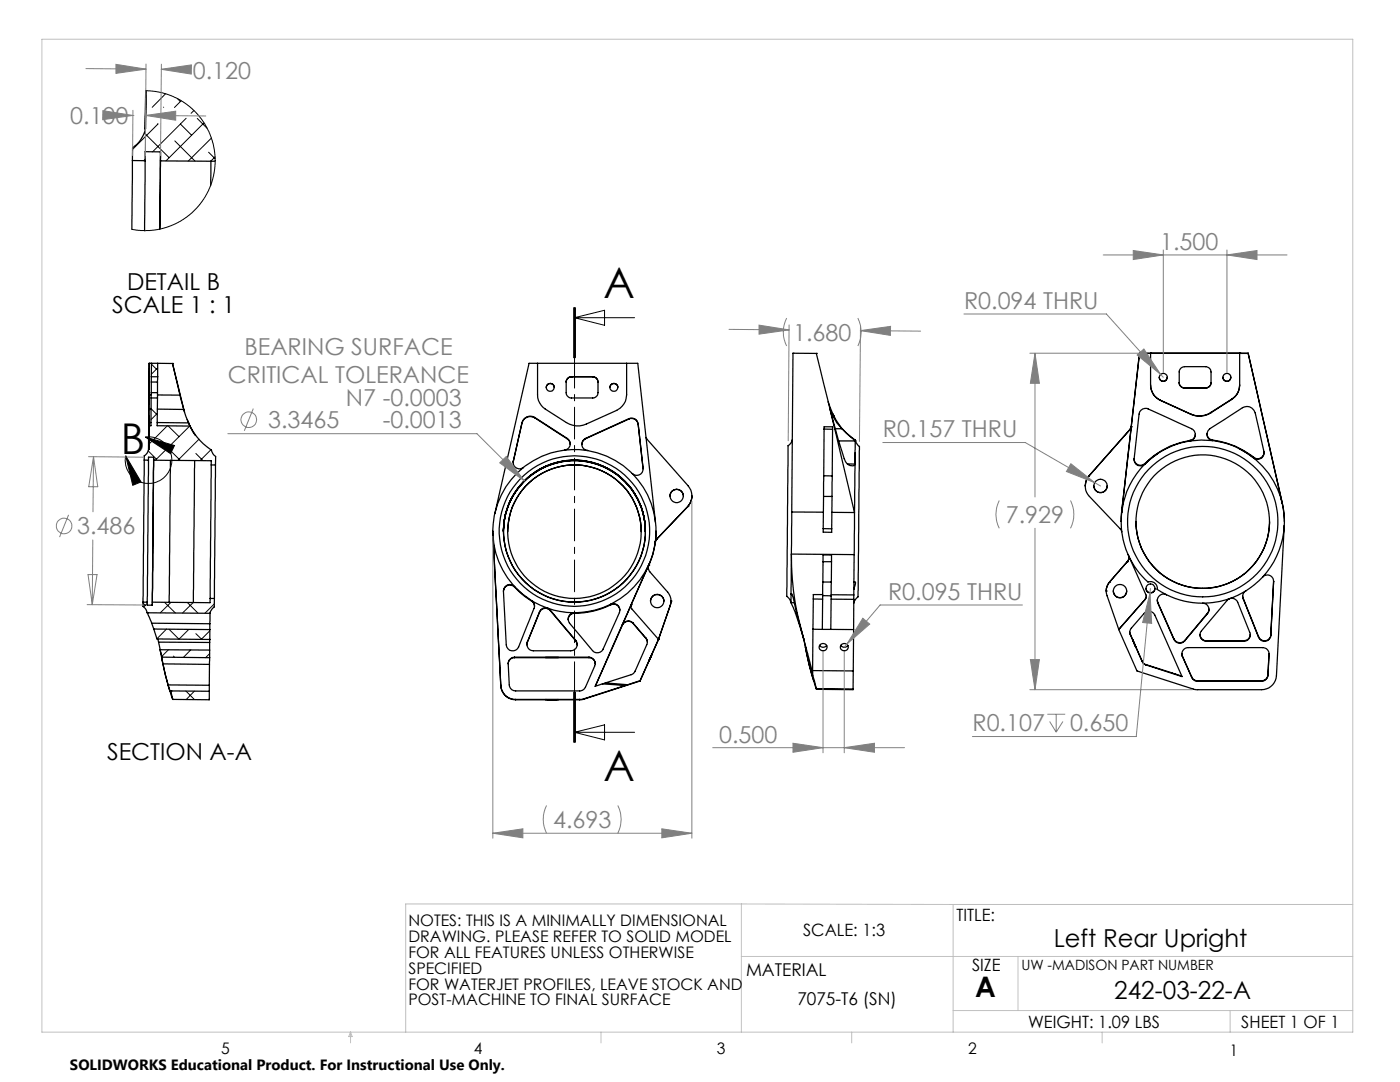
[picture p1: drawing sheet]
<svg xmlns="http://www.w3.org/2000/svg" width="279mm" height="216mm" viewBox="0 0 279 216" stroke-linecap="round" stroke-linejoin="round" font-family="sans-serif">
<g fill="none" stroke="#c0c0c0" stroke-width=".2">
<path d="M8.4 7.8h261.6v198.2h-261.6zM148 180.4v25.6M148 180.4h-67v25.6M148 190.9h122M148 180.4l42.2 .1M190.2 180.5v25.5M190.2 180.5h79.8M203.2 190.9v10.7M70 206v2.1M70 206l.3 .8h-.7zM119.9 206v2.1M170 206v2.1"/>
<path d="M190.2 201.6h79.8M220 206v2.1M245.5 201.6v4.4"/>
</g>
<g fill="none" stroke="#000" stroke-width=".25">
<path d="M29.1 19.1l-.1 6.6M29.1 18.1l-.1 7.8M29.1 18.1l-.1 7.6M29.1 18.1v.2M26.4 32l-.1 13.8M26.4 32l2.6 .1M29 32.1l-.1 13.9M29 25.7a6.2 6.2 0 0 1-2.5 3.8l-.1 2.5M32 30.3l-.1 15.4 .1-13.6M32 32.1l10.1 .1M32 30.3v1.8M32 30.3h-3v1.8"/>
<path d="M42.1 32.2v4.8M42.1 32.2h.8M29.7 78.8v2.8M29.7 78.8h.5M29.8 72.5h.1M29.8 72.5h1.7M29.8 72.5l-.1 6.3M29.8 72.5l-.2 17.2M30.2 79.4h1.2M30.2 79.4l-.1 5.5h-.4M30.2 78.4v1M30.2 75.2v1"/>
<path d="M30.2 75.2h1.3M30.2 78.4h1.2M30.2 76.2h1.2M30.2 76.2v2.2M30.2 72.5v2.7M31.4 78.4v1M31.4 79.4v5.5l6.5 .1M31.4 76.2v2.2M31.4 78.8h4.5M31.5 75.2l-.1 1M31.5 72.5v2.7M31.5 72.5h2.9"/>
<path d="M34.4 72.5h.1M34.4 72.5l2.4 9.7M34.4 72.5l1.5 6.3M35.9 78.8l.8 2.9M107.3 72.5v6.3a3.5 3.5 0 0 0 1.5 2.8l4.2 2.7a4.1 4.1 0 0 0 4.1 .3l6-2.7a3.5 3.5 0 0 0 2-3.1v-6.3M109.8 76.5a.77 .77 0 0 1 .8 .8M109.8 76.5a.83 .83 0 0 0-.8 .8M114.1 75.2a1.09 1.09 0 0 0-1.1 1v2.2a1.09 1.09 0 0 0 1.1 1h4.2a1.09 1.09 0 0 0 1-1v-2.2a1.09 1.09 0 0 0-1-1M114.1 75.2h.1M114.1 75.2h4.2M118.3 75.2h.1M122.5 76.5a.77 .77 0 0 1 .8 .8"/>
<path d="M122.5 76.5a.83 .83 0 0 0-.8 .8M158.3 70.5h.1M158.3 70.5l-.3 31.7M158.3 70.5h4.6M162.9 70.5h.1M162.9 70.5l7.6 31.8M227.4 70.5l-3.6 31.8M227.4 70.5h21.7M227.4 70.5l-1.7 14.8M227.4 70.5h.1M229.6 70.5v6.3a3.4 3.4 0 0 0 2 3.1M229.6 76.8a3.3 3.3 0 0 0 2 3.1"/>
<path d="M229.6 70.5h.1M231.4 75.3a.79 .79 0 0 0 .7 .8 .79 .79 0 0 0 .8-.8M231.6 79.9l6 2.8M231.6 79.9h.1M231.6 79.9l6 2.7M235.3 76.3a1.02 1.02 0 0 0 1.1 1.1M235.3 76.3v-2.1a1.09 1.09 0 0 1 1.1-1h4.2a1.09 1.09 0 0 1 1.1 1v2.1M235.3 76.3a1.09 1.09 0 0 0 1.1 1.1M236.4 77.4h.1M236.4 77.4h4.2M240.6 77.4h.1M241.7 76.3a1.02 1.02 0 0 1-1.1 1.1"/>
<path d="M241.7 76.3a1.09 1.09 0 0 1-1.1 1.1M244.1 75.3a.79 .79 0 0 0 .7 .8 .79 .79 0 0 0 .8-.8M245.9 79.7l-4.2 2.7M245.9 79.6l-4.2 2.7M245.9 79.6v.1M247.4 70.5v6.3a3.4 3.4 0 0 1-1.5 2.9M247.4 76.8a3.4 3.4 0 0 1-1.5 2.8M247.4 70.5h.1M249.1 70.5l6.8 30M249.1 70.5l6.8 29.9 .4 3.7M249.1 70.5h.1M28.8 91.8l-.3 28.4"/>
<path d="M28.8 91.8h.8M29.6 91.8l-.2 28.4M29.7 89.7a1.97 1.97 0 0 1-.9 1.2v.9M29.7 87.5v2.2M29.7 84.9v4.8M29.7 83v6.7M29.7 84.3v.6M29.7 83.3v3.9M29.7 81.6v2.7M29.7 84.3h.4M29.7 81.6h.5M30.7 91.2l-.3 29.6"/>
<path d="M30.7 91.8l-.3 28.4M30.7 91.8l3.3 .1M30.7 91.2v.6M30.7 91.2h-1.1v.6M31.4 84.3l6.2 .1M31.4 81.6l5.3 .1M34 91.9l-.2 28.3M34 91.9h4.8M36.7 81.7l.9 2.7M37.4 83.7l.5 1.3 1.1 1.9M37.6 84.4l.3 .6M37.9 85a12.3 12.3 0 0 0 4.3 4.8 1.94 1.94 0 0 0 .8 1.3v1.7"/>
<path d="M38.8 91.9l-.2 28.3M38.8 91.9h3.4v.9M42.2 92.8l-.3 26.6M42.2 92.8h.8M42.2 89.9h.1M43 92.8l-.2 26.6M102.4 92a1.27 1.27 0 0 0 .6 1.3 1.27 1.27 0 0 0 1.4 0M102.4 92.1v.3M102.4 92v.1M104.2 84.4l-1.8 7.7M104.2 84.3l-1.8 7.7M104.2 84.3v.1"/>
<path d="M104.4 93.3a15.9 15.9 0 0 0-5.6 9.1M106.7 83.3a1.71 1.71 0 0 0-2.5 1M106.7 83.4a1.69 1.69 0 0 0-2.5 1M106.7 83.4l6.5 4.2M106.7 83.3l6.5 4.2M106.7 83.3v.1M112.7 89.8a16 16 0 0 0-8.3 3.5M112.7 89.8l2.9-.1 1.6 .2M113.2 87.5a1.26 1.26 0 0 1 .6 1.3 1.26 1.26 0 0 1-1.1 1M113.2 87.6a1.22 1.22 0 0 1 .6 1.1M113.2 87.5v.1M116.8 87.5a1.27 1.27 0 0 0-.7 1.3 1.27 1.27 0 0 0 1.1 1.1"/>
<path d="M116.8 87.6a1.28 1.28 0 0 0-.7 1.1M116.8 87.5v.1M117.2 89.9h.1M117.2 89.9a16.7 16.7 0 0 1 9 4.6M125.5 83.5a1.3 1.3 0 0 1 1.9 1.1M125.5 83.6a1.3 1.3 0 0 1 1.9 1M125.5 83.6l-8.7 4M125.5 83.5l-8.7 4M125.5 83.5v.1M126.2 94.5a16.1 16.1 0 0 1 4.6 9.7M127.4 84.6l.9 8.9a1.26 1.26 0 0 1-.6 1.2 1.26 1.26 0 0 1-1.5-.2M127.4 84.6l.9 9"/>
<path d="M127.4 84.6h.1M128.9 87.3l.2 .3 8.2 9.3a3.1 3.1 0 0 1 0 4.2M135 97.6a1.32 1.32 0 0 1 1.4 1.4M135 97.6a1.32 1.32 0 0 0-1.3 1.4M138.1 99l-.1 .8-.7 1.3M158.1 87.7a1.8 1.8 0 0 1-.8 1.2l-.2 28.2a3.5 3.5 0 0 0 .1 2l.4 .4 .3 .8M164.4 99.1h1.7M164.4 99.1l-.1 6.4M164.4 94.9v4.2M164.4 94.9l1.7 .1M164.5 85.6v-.4h1.7v.5M164.5 85.6l1.7 .1"/>
<path d="M164.5 85.6l-.1 9.3M165.3 80.2l1.1 2.8M166.1 99.1l-.1 6.4M166.1 95v4.1M166.2 85.7l-.1 9.3M166.2 82.6l.2 .4M166.4 83a11.7 11.7 0 0 0 4.3 4.8M166.7 85.5h1.3M167.4 88h3.3M168 85.5l2.7 2.5M168 85.5a9.9 9.9 0 0 1-2.4-4l1.7 6.2 1.2 3.8a1.49 1.49 0 0 0 2.1 1.2v-.1M169.2 92.6h1.4"/>
<path d="M170.6 90.4l-.1 11.9M170.6 90.4v2.2M170.7 88v-.2l.4 .9a.98 .98 0 0 1 .4 1.4l-.3 29-.4 .4-.4 .9M170.7 88l-.1 2.4M170.7 88h.1M217.3 95a3.1 3.1 0 0 0 .1 4.1l6.3 6.6 .2 .4M217.3 94.9a3.5 3.5 0 0 0-.7 2.1M217.3 94.9v.1M218.3 96.9a1.34 1.34 0 0 0 1.3 1.4 1.34 1.34 0 0 0 1.4-1.4M225.6 85.7l-8.3 9.3M225.6 85.6v.1M225.6 85.6l-8.3 9.3"/>
<path d="M225.8 85.2h.1M225.8 85.2l-.2 .5M225.8 85.2l-.2 .4M225.8 85.2l-2 17M226.3 91.6a1.27 1.27 0 0 0 .8 1.2 1.27 1.27 0 0 0 1.4-.3M228.5 92.5v.1M231.2 90.4a16.4 16.4 0 0 0-7.4 11.9M231.2 90.4l-2.7 2.2M237.5 88a16.2 16.2 0 0 0-6.3 2.4M237.5 87.9a16.4 16.4 0 0 0-9 4.6M237.5 88h.1M237.5 87.9v.1"/>
<path d="M237.5 87.9h.1M237.6 88a1.29 1.29 0 0 0 1-1.1 1.29 1.29 0 0 0-.8-1.4l-8.7-3.9a1.28 1.28 0 0 0-1.8 1l-1 8.9a1.27 1.27 0 0 0 .7 1.3 1.27 1.27 0 0 0 1.5-.2M237.6 82.6v.1M238.5 86.6a1.27 1.27 0 0 1-1 1.3M240.9 86.5a1.26 1.26 0 0 0 1.1 1.3M241.7 82.4a4.3 4.3 0 0 1-4.1 .3M241.7 82.3a4.2 4.2 0 0 1-4.1 .3M241.7 82.3v.1M241.9 87.9l-2.2-.1-2.1 .2M241.9 87.9a1.31 1.31 0 0 1-1-1 1.31 1.31 0 0 1 .5-1.4l5.7-3.6a1.94 1.94 0 0 1 3.2 0l.2 .5 1.7 7.7a1.27 1.27 0 0 1-.5 1.3 1.27 1.27 0 0 1-1.5 0M241.9 87.9h.1M242 87.9a15.5 15.5 0 0 1 5.3 1.6"/>
<path d="M242 87.8a15.1 15.1 0 0 1 8.2 3.6M242 87.8v.1M247.3 89.5a16.4 16.4 0 0 1 8.6 11M247.3 89.5l2.9 1.9M252.3 90.3a1.29 1.29 0 0 1-2.1 1M41.9 119.4v.9l-3.3-.1M41.9 119.4h.9M42.8 119.4v1.7l-.5 .4-.4 .9M98.4 106v.9M98.4 106.8a16.2 16.2 0 0 0 4.3 10.3M98.4 106.8l1.5 29.9M98.4 106.9l1.5 29.9"/>
<path d="M98.4 106.8v.1M98.8 102.4a15.5 15.5 0 0 0-.4 4.4M98.8 102.4l6.8-29.9h21.7l3.5 31.7M100.5 118l.5 10.7a1.29 1.29 0 0 0 1.1 1.2 1.29 1.29 0 0 0 1.4-.8l2.6-6.5a2.45 2.45 0 0 0 .5-2.2l-.5-.6M100.5 106a14.2 14.2 0 0 1 14.1-14.1 14.2 14.2 0 0 1 14.2 14.1M101.3 106.1a13.3 13.3 0 0 1 13.3-13.3 13.3 13.3 0 0 1 13.4 13.3M102.7 117.1l1.6 1.4 1.8 1.3M102.7 117.1a1.28 1.28 0 0 0-1.4-.4 1.28 1.28 0 0 0-.8 1.3M102.7 117.2a1.27 1.27 0 0 0-1.4-.4 1.27 1.27 0 0 0-.8 1.1M102.7 117.2l2 1.8 1.4 .9M102.7 117.1v.1M106.1 119.9l.4 .5 .2 .6"/>
<path d="M106.1 119.8h.1M106.1 119.8v.1M106.1 119.8l1.8 1 1.3 .5M129.5 112.7h.1M129.5 112.7a1.37 1.37 0 0 0 .2 1.4l3.5 4a2.63 2.63 0 0 1 .5 2.8M129.5 112.7l-.1 .6M129.5 112.7l-3.5 8M129.5 112.6l-10.7 24.3 1.4-.4M129.5 112.6a16.6 16.6 0 0 1-7.6 8M129.5 112.6v.1M129.5 112.7l-.1 .2M129.8 119.9a1.34 1.34 0 0 1 1.4-1.3 1.34 1.34 0 0 1 1.3 1.3"/>
<path d="M130.8 108.2h.1M130.8 104.2a16.1 16.1 0 0 1-1.3 8.4M130.8 108.1l-.1 .4a15.4 15.4 0 0 1-1.2 4.2M130.9 106l-.1 2.2M131.1 107.5l-.3 .7M133.9 119.9h.1M133.9 119.9l-.2 1M137.3 101.1h.1M137.3 101.1l-6.2 6.4M157.9 118.6l.1-.1 .3 .7 2.1 8.3M157.9 118.6v1.7M157.9 118.6h.1"/>
<path d="M157.9 110.6v8M157.9 110.6a57.5 57.5 0 0 0 2.6 17.5l1.7 6.2M157.9 110.6l12.6 .1M158 102.2l-.1 8.4M158 102.2h6.3M162.3 119.5l1.9 .1M162.3 119.5l-.1 6.1M164.2 118.6h-1.9v.9M164.2 118.9l-.1 6.7M164.2 118.9h1.7M164.2 116.1v2.8M164.2 116.1h1.7"/>
<path d="M164.3 112.1v-1.4h1.6v1.4M164.3 112.1h1.6M164.3 112.1l-.1 4M164.3 105.5v.7h1.7v-.7M164.3 105.5h1.7M165.9 118.9l-.1 6.7M165.9 119.6h4.5M165.9 118.7h4.5M165.9 116.1v2.8M165.9 112.1v4M166 102.2l4.5 .1M170.4 118.7v.9"/>
<path d="M170.4 119.6v6M170.4 116.1h.2l.1 .1-.3 1.4M170.5 110.7l-.1 8M170.5 102.3v8.4M220.8 117.9h.1M221.4 116.1a2.67 2.67 0 0 0-.5 2.8l2.4 6.7M221.4 116.1h.1M221.4 116.1l-.5 1-.1 .8M222.2 117.9a1.34 1.34 0 0 0 1.3 1.4 1.34 1.34 0 0 0 1.4-1.4M223.8 102.3a16.6 16.6 0 0 0 1.3 8.4M223.8 102.2l-.1 1.9M223.8 102.2v.1"/>
<path d="M225 112.1h.1M225 112.1l-3.6 4M225.1 110.7a15.9 15.9 0 0 0 4 5.4 1.37 1.37 0 0 1 1.9 1.5M225.1 110.7l3.6 8 .1 .4-.2 .5M225.2 110.9v.7l-.2 .5M225.3 111.2l-.1 .4-.2 .5M226.7 104.1a13.4 13.4 0 0 0 13.3 13.3M228.6 119.6l-5.3 6M228.7 117.4a.9 .9 0 0 0 .9 .9 .9 .9 0 0 0 .9-.9M228.8 119l-.2 .6M231 117.6l1.8 1.1M231 119.7l.1 .5"/>
<path d="M231 117.4v.2M232.8 118.7a16.2 16.2 0 0 0 7.2 1.7M232.8 118.7a1.27 1.27 0 0 0-1.4 .2 1.27 1.27 0 0 0-.3 1.4M245.4 119.5a17.3 17.3 0 0 1-5.4 .9M245.4 119.5l-.5 .3-5.1 6.1a1.26 1.26 0 0 0-.2 1.3 1.26 1.26 0 0 0 1.2 .8M245.4 119.5a1.28 1.28 0 0 1 1.6 .7l2.4 6a1.26 1.26 0 0 1-1.2 1.8M248 118.9l.1 .5M248.1 119.4l3.1 7.7M248.1 119.5l3.1 7.7M248.1 119.4v.1M248.6 117.9l-1.5 .9-1.7 .7M248.6 117.9a1.25 1.25 0 0 0-.5 1.6"/>
<path d="M252 115.1l-1.6 1.5-1.8 1.3M252 115.1a1.25 1.25 0 0 1 1.4-.3 1.25 1.25 0 0 1 .8 1.3M253.4 104.1a13.4 13.4 0 0 1-13.4 13.3M254.2 116.1v-.1l-.6 10.7M254.2 116.1l-.6 10.7M255.9 100.5a15.8 15.8 0 0 1 .4 4.4M256.3 104.9a16.3 16.3 0 0 1-4.3 10.2M256.3 104.9l-1.6 29.9a2.95 2.95 0 0 1-2.9 2.8h-13.4l-11.5-3.7-3.6-8.3M28.5 120.2v.8l.6 .5 .3 .8M28.5 120.2h.9M29.4 122.3h.1M29.4 122.3l.9 2.1"/>
<path d="M29.4 122.3l12.5 .1M29.4 120.2v.6h1M30.3 124.4l11.6 .1M30.3 124.4l.4 1.1M30.4 120.2v.6M30.4 120.2h3.4M30.7 125.5l.6 2 10.6 .1M30.7 125.5l11.2 .1M31.5 127.5l.1 .6M31.6 128.1l.4 1.5M31.6 128.1l10.2 .1M32 129.9a58.2 58.2 0 0 0 2.3 9.1l.2 .6"/>
<path d="M32.3 131.1h-.1l.3 1.4M32.3 131.1l9.5 .1M32.5 132.5l1 4.2M32.5 132.5l9.3 .1M33.5 136.7l.4 1.1 .2 .1M33.5 136.7h8.3M33.8 120.2h4.8M34.1 137.9l.4 1.7M34.1 137.9h7.7M34.5 139.6h.1M41.8 136.7v1.2M41.8 137.9v1.7h-7.3"/>
<path d="M41.8 132.6v4.1M41.8 128.2v1.5M41.8 131.2v1.4M41.8 129.7l-9.9-.1 .4 1.5M41.8 129.7v1.5M41.9 124.5v3.1M41.9 127.6l-.1 .6M41.9 122.4v2.1M99.9 136.7a2.89 2.89 0 0 0 3 2.9M99.9 136.8a2.95 2.95 0 0 0 3 2.8M99.9 136.7v.1M102.7 131.1a1.31 1.31 0 0 0-1.3 1.4l.2 4.2a1.27 1.27 0 0 0 1.3 1.2h12.8a1.25 1.25 0 0 0 1.1-.8l1.9-4.2a1.28 1.28 0 0 0-1.2-1.8"/>
<path d="M102.7 131.1h14.8M102.7 131.2a1.27 1.27 0 0 0-1.3 1.2M102.7 131.1v.1M102.7 131.2h14.8M102.9 139.6h12.8M102.9 139.6h.1M105.2 128.2v.5M105.2 128.1v.1M107.7 122.1l-2.5 6M107.7 122.1v.1M107.7 122.2l-2.5 6M108.8 131.2h2.7z"/>
<path d="M108.8 139.6h2.7zM109.2 121.3a1.32 1.32 0 0 0-1.5 .8M109.2 121.3l.1 .1M109.3 121.4a16.2 16.2 0 0 0 5.3 .9M109.3 121.4l.5 .3M109.8 121.8a1.27 1.27 0 0 0-2.1 .4M109.8 121.7l5.1 6.1M109.8 121.7v.1M109.8 121.8l5.1 6.1M114.6 122.3h.1M114.7 122.4a1.26 1.26 0 0 0-1.3 1.2M114.7 122.3v.1"/>
<path d="M114.9 127.8a1.27 1.27 0 0 1 .2 1.3 1.27 1.27 0 0 1-1.2 .8h-7.5a1.28 1.28 0 0 1-1.2-1.8M114.9 127.9l.3 .8M114.9 127.8v.1M115.7 139.6h.1M116.6 139.4l-.9 .2M116.6 139.5l-.9 .1M116.6 139.4v.1M117.5 131.2a1.26 1.26 0 0 1 1.3 1.3M117.5 131.1v.1M120.2 136.5l4.5 .3M120.8 136.3l-.6 .2M120.8 136.3l4.5 .3"/>
<path d="M121.9 120.6a16.5 16.5 0 0 1-7.2 1.7M121.9 120.6a1.27 1.27 0 0 1 1.4 .2 1.27 1.27 0 0 1 .3 1.4l-3.2 7.3a1.26 1.26 0 0 1-2.1 .3l-4.6-5.4a1.27 1.27 0 0 1-.2-1.4 1.27 1.27 0 0 1 1.1-.7M121.9 120.7a1.27 1.27 0 0 1 1.8 1M121.9 120.7a16.2 16.2 0 0 1-7.2 1.7M121.9 120.6v.1M124.2 124.7h.1M124.2 124.7l-5.4 12.2M124.7 136.8l-8.1 2.6M125.3 136.6l-.6 .2M126 120.7h.1M126 120.7l-.1 .4 .2 .4 5.3 6.1M126 120.7l-.1 .3"/>
<path d="M126 120.7l-1.8 4M126.3 124.3a1.29 1.29 0 0 0-2.1 .4M126.3 124.4a1.29 1.29 0 0 0-2.1 .3M126.3 124.3l2.6 3M126.3 124.4l2.6 3M126.3 124.3v.1M127.7 135.9l-2.4 .7M127.7 135.9l-11.1 3.6M128.9 127.3a1.18 1.18 0 0 1 .2 1.3l-2.7 5.8-5.6 1.9M128.9 127.4l.3 .7M128.9 127.3v.1M130.1 130.4l-.6 1.5z"/>
<path d="M130.2 130.4l-.7 1.5zM131.4 127.6h.1M131.4 127.6l-3.7 8.3M133.7 120.9l-2.3 6.7M133.7 120.9h.1M157.9 120.3l.9 2M157.9 120.3h.6M158.8 122.3l1.7 5.5M158.8 122.3h.2M160.4 127.4v.1M160.5 127.9a58.8 58.8 0 0 0 2.2 9.1l.2 .5M160.8 129.2l.2 1.3"/>
<path d="M161 130.5l1 4.2M161 130.5h.2M162 134.7l.4 1.1 .2 .1M162 134.7h.2M162.2 133.8v1l.7 2.6M162.2 133.8l8.1 .1M162.2 125.6h1.9M162.2 125.6v8.2M162.9 137.4v.1M162.9 137.4l7.4 .1M162.9 137.5h.1M163.6 128.8a.84 .84 0 0 0 1.4 0"/>
<path d="M164.1 125.6h1.7M165.8 125.6h4.6M167.8 128.8l.6 .4 .5-.1 .3-.3M170.3 137.5v.1l-7.4-.1M170.4 125.6l-.1 11.9M225.5 126.1l.1 .5M225.6 126.7a1.26 1.26 0 0 1 .2-1.4l2.6-2.9a1.3 1.3 0 0 1 2.1 .3l5.4 12.3-7.2-2.3M225.6 126.7l2.3 5.3M225.6 126.6v.1M225.6 126.6l2.3 5.3M226.1 127.7l.6 1.5zM227.9 132l.3 .4 .5 .3"/>
<path d="M227.9 131.9l.3 .5 .5 .2M227.9 131.9v.1M228.7 132.6l7.2 2.3M228.7 132.6v.1M231.1 120.2l3.2 7.3M231.1 120.3l3.2 7.3M231.1 120.2v.1M234.3 127.6a1.27 1.27 0 0 0 2.1 .3M234.3 127.5a1.3 1.3 0 0 0 2.1 .3M234.3 127.5v.1M235.9 130.4l.1 .5M236 131l1.8 4.2"/>
<path d="M236 130.9v.1M236 130.9l1.8 4.2M236.4 127.8v.1M237.8 135.2a1.29 1.29 0 0 0 1.2 .7M237.8 135.1a1.25 1.25 0 0 0 1.2 .8M237.8 135.1v.1M239 135.9h12.8M239 135.9h.1M239.5 126.6a1.22 1.22 0 0 0 1.3 1.2M240 120.4a1.27 1.27 0 0 1 1.2 .7 1.27 1.27 0 0 1-.2 1.3M240.8 128h7.4M240.8 127.8v.2"/>
<path d="M240.8 127.8h7.4M241 122.3l-4.6 5.5M241 122.4l-4.6 5.5M241 122.3v.1M241.3 121.5l-.3 .8M243.2 127.9h2.7zM243.2 135.9h2.7zM248.2 127.8v.2M249.5 126.6a1.19 1.19 0 0 1-1.3 1.2M251.2 127.1v.1M251.8 135.9h.1M253 134.7a1.27 1.27 0 0 1-1.2 1.2"/>
<path d="M253 134.7h.1M253.3 130.6a1.27 1.27 0 0 0-1.3-1.4h-14.9a1.26 1.26 0 0 0-1.1 1.8M253.3 130.6v-.1l-.3 4.2M253.3 130.6l-.3 4.1M253.6 126.8a1.26 1.26 0 0 1-1 1.2 1.26 1.26 0 0 1-1.4-.8M253.6 126.7a1.26 1.26 0 0 1-1.1 1.1 1.26 1.26 0 0 1-1.3-.7M253.6 126.7v.1"/>
<circle cx="109.8" cy="77.3" r=".78"/>
<circle cx="122.5" cy="77.3" r=".78"/>
<circle cx="232.2" cy="75.3" r=".79"/>
<circle cx="244.9" cy="75.3" r=".79"/>
<circle cx="135" cy="99" r="1.32"/>
<circle cx="219.6" cy="97" r="1.33"/>
<circle cx="114.6" cy="106" r="15"/>
<circle cx="114.6" cy="106" r="14.2"/>
<circle cx="114.7" cy="106.1" r="13.3"/>
<circle cx="131.2" cy="119.9" r="1.33"/>
<circle cx="223.5" cy="117.9" r="1.32"/>
<circle cx="229.6" cy="117.4" r=".91"/>
<circle cx="240" cy="104.1" r="13.3"/>
<circle cx="240" cy="104.1" r="15"/>
<circle cx="164.3" cy="129.1" r=".76"/>
<circle cx="168.5" cy="129.1" r=".76"/>
</g>
<g fill="none" stroke="#000" stroke-width=".2">
<path d="M29.1 18.1l2.9 .3 2.5 .8 2.7 1.6 2.2 1.9 1.6 2.2 .7 1.5 .7 1.7 .5 2.8v2.7l-.7 3-1.2 2.6-1.7 2.3-2 1.8-2.3 1.4-2.9 1-3 .3-2.8-.2M29.2 18.1l-.1 .1M33.1 18.7l-2.7 2.7M35.4 19.7l.6 .5M26.9 29.1l.1 .1M28.8 26.5l5 5M29 31.7l-.3 .4M31.5 24.7h.1M31.5 24.7l-5 5.1M32.6 21.4h.1M34.9 28.1l4 4M36 24.8l-5.6 5.5"/>
<path d="M36 24.8l2.2 2.2M36.2 20.1l-1.4 1.3M37.1 23.6l-1 1.1M38.7 22l-.6 .6M39.4 23.6l1.9 2M40.7 24.5l-7.6 7.6M41.6 30.4l1.3 1.3M42.2 27.6l-4.6 4.5M42.9 31.3l-.8 .9M30.2 72.7l1 1M31.5 73.4l-1.3 1.3M114.5 61.4v10"/>
<path d="M114.7 63.4h11.9M114.7 63.4l5.9-1.5v3zM114.7 61.4v10M114.8 61.4v10M25.1 90.9l3.1 5.3-1.7 .6zM29 87.2a4.6 4.6 0 0 1 5.3 4.5 4.6 4.6 0 0 1-5 4.7 4.6 4.6 0 0 1-4.2-5.5M29 87.2l5.8 1.7-.8 1.6zM29.6 90l1.6 1.6M30.2 81.6l1.2 1.2M31.4 82.5l-1.3 1.2M32.3 88.3l3.7 3.6M33.4 84.9l-3.7 3.8"/>
<path d="M33.5 85l2.2 2.1M37.9 85l-6.9 6.8M39.1 90.5l1.4 1.4M39.7 87.6l-4.2 4.3M42.1 89.7l-2.2 2.2M28.5 120.4l.5 .4M29.4 120.4l-.7 .7M32.8 120.2l2.2 2.1M33.2 125.5l-1.9 2M33.6 129.6l-1.3 1.4M33.7 125.6l2 1.9 2-1.9M34.1 120.2l-2.1 2.1"/>
<path d="M34.4 137.9l-.3 .2M34.6 130.9l.3 .3M37.1 137.9l1.7 1.7M37.4 120.2l2.1 2.1M37.9 129.7l.1 .1M38.1 129.7l-1.5 1.5M38.6 120.2l-2.2 2.1M38.8 137.9l-1.7 1.7M39.1 126.4l1.2 1.2M41.8 139.5l-.2 .1M41.8 130.4l-.8 .8M41.9 125.9l-1.7 1.7"/>
<path d="M42.8 120.5l-1.9 1.9M114.5 138.1v10M114.7 138.1v10M114.8 138.1v10zM114.7 146.1l5.9-1.5v3zM114.7 146.1h11.9"/>
</g>
<g fill="none" stroke="#808080" stroke-width=".2">
<path d="M17.1 13.7l12 .1M23.1 12.8l6 1-6 .8zM29.1 12.8l-.1 18.3M32.2 13.8l6-.9v1.9zM32.2 13.8l5 .1M32.2 12.8l-.2 18.3M20.5 22.1l6 .9-6 .9zM26.5 23h.1M26.5 22v9M29.1 23l6-.8v1.8zM29.1 23l12 .1M220.2 50.9h36.7"/>
<path d="M226.2 50l6 .9-6 .9zM232.2 49.9v24.4M244.9 50.9l6-.9v1.8zM244.9 49.9v24.4M145.5 65.7l12 .1M151.5 64.9l6 .9-6 .9zM157 63.5a6.1 6.1 0 0 0 0 5.5M157.5 64.8l-.2 23.1M171.2 63.5a6.1 6.1 0 0 1 0 5.5M171.7 66l6-.9v1.8zM171.7 66l12 .1M171.7 65l-.2 23.1"/>
<path d="M192.4 62.7h28.4l10.8 12M205.5 70.5h23.1M206.6 70.5l.8 6h-1.8zM206.6 70.5v28.7M226.9 70.8l1.4-1.2 3.3 5.1zM231.6 74.7l.6 .6M17.7 91.1l10.9 .1M18.7 91.1l-.1 11M18.7 91.1l.8 6h-1.8zM45.5 86.5h49.7l9.4 9.5M50.6 81.5l-1.8 4.5M99.7 92.4l1.3-1.3 3.6 4.9z"/>
<path d="M138.1 100v67.3M176.2 88.3h28.4l15 8.7M199.4 99.9a6.1 6.1 0 0 0 0 5.5M213.6 99.9a6.1 6.1 0 0 1 0 5.5M213.7 92.5l4.8 3.8-5.7-2.2zM13.7 102.7l-1.8 4.5M17.6 114.7h1.8l-1 6zM18.5 107.7l-.1 13M98.4 107v60.3M206.6 105.4v32.2M229.5 118.3l.3 6.1-1.8-.2zM229.5 118.3l-2.7 28.7h-32.7"/>
<path d="M229.6 117.4l-.1 .9M17.4 120.7h11M164.3 130.1v20.1M168.5 130.1v20.1M169 128.5l-.5 .6M172.2 123.4l1.4 1.1-4.6 4zM204 120.7h-28.4l-6.6 7.8M205.5 137.6h32.5M205.6 131.6h1.8l-.8 6zM142.2 149.2h38.3M158.3 148.3l6 .9-6 .9zM168.5 149.2l6-.9v1.8z"/>
<path d="M209 142.5h3.6M209.5 144l1.3 2.1M210.8 142.5v3.6M212.1 144l-1.3 2.1M98.4 166.3l6-.9v1.8zM98.4 166.3h39.7M109.1 160.7a6.1 6.1 0 0 0 0 5.6M123.3 160.7a6.1 6.1 0 0 1 0 5.6M132.1 165.4l6 .9-6 .9z"/>
<circle cx="49.7" cy="83.7" r="1.55"/>
<circle cx="12.8" cy="104.9" r="1.55"/>
</g>
<path d="M114.7 61.4v86.7" fill="none" stroke="#000" stroke-width=".2" stroke-dasharray="6.3 1.3 1.3 1.3" stroke-dashoffset=".5"/>
<path d="M25.1 90.9l3.1 5.3-1.7 .6zM29 87.2l5.8 1.7-.8 1.6z" fill="#000"/>
<g fill="#808080">
<path d="M20.5 22.1l6 .9-6 .9zM29.1 23l6-.8v1.8zM23.1 12.8l6 1-6 .8zM32.2 13.8l6-.9v1.9z"/>
<path d="M99.7 92.4l4.9 3.6-3.6-4.9zM98.4 166.3l6-.9v1.8zM132.1 165.4l6 .9-6 .9zM206.6 70.5l.8 6h-1.8zM205.6 131.6h1.8l-.8 6zM229.5 118.3l-1.5 5.9 1.8 .2zM226.9 70.8l4.7 3.9-3.3-5.1zM213.7 92.5l-.9 1.6 5.7 2.2zM158.3 148.3l6 .9-6 .9zM168.5 149.2l6-.9v1.8zM151.5 64.9l6 .9-6 .9zM171.7 66l6-.9v1.8zM172.2 123.4l-3.2 5.1 4.6-4z"/>
<path d="M226.2 50l6 .9-6 .9zM244.9 50.9l6-.9v1.8z"/>
</g>
<g font-size="8.5">
<text x="120.4" y="59.4">A</text>
<text x="24.1" y="90.7">B</text>
<text x="120.4" y="155.8">A</text>
</g>
<text font-size="5.6" x="194.6" y="199">A</text>
<g font-size="4.9">
<text x="210.3" y="188.9">Left Rear Upright</text>
<text x="222.4" y="199.4">242-03-22-A</text>
</g>
<g font-size="4.7" fill="#808080">
<text x="38.5" y="15.7">0.120</text>
<text x="14" y="24.7">0.100</text>
<text x="231.5" y="49.8">1.500</text>
<text x="192.4" y="61.6">R0.094 THRU</text>
<text x="48.8" y="70.9">BEARING SURFACE</text>
<text x="158.3" y="68">1.680</text>
<text x="45.5" y="76.4">CRITICAL TOLERANCE</text>
<text x="69" y="81">N7 -0.0003</text>
<text x="53.5" y="85.4">3.3465</text>
<text x="76.4" y="85.5">-0.0013</text>
<text x="176.2" y="87.3">R0.157 THRU</text>
<text x="15.4" y="106.6">3.486</text>
<text x="200.7" y="104.4">7.929</text>
<text x="177.2" y="119.7">R0.095 THRU</text>
<text x="143.5" y="148.2">0.500</text>
<text x="194.1" y="145.9">R0.107</text>
<text x="213.5" y="145.9">0.650</text>
<text x="110.4" y="165.2">4.693</text>
</g>
<g font-size="4.7">
<text x="25.4" y="57.9">DETAIL B</text>
<text x="22.4" y="62.4">SCALE 1 : 1</text>
<text x="21.4" y="151.7">SECTION A-A</text>
</g>
<g font-size="3.5">
<text x="148.9" y="194.7">MATERIAL</text>
<text x="159.1" y="200.6">7075-T6 (SN)</text>
</g>
<g font-size="3.4">
<text x="190.9" y="183.8">TITLE:</text>
<text x="160.3" y="186.8">SCALE: 1:3</text>
<text x="194" y="193.8">SIZE</text>
<text x="205.2" y="205.1">WEIGHT: 1.09 LBS</text>
<text x="247.7" y="205.1">SHEET 1 OF 1</text>
</g>
<g font-size="3.2">
<text x="81.5" y="184.7">NOTES: THIS IS A MINIMALLY DIMENSIONAL</text>
<text x="81.5" y="187.9">DRAWING. PLEASE REFER TO SOLID MODEL</text>
<text x="81.5" y="191.1">FOR ALL FEATURES UNLESS OTHERWISE</text>
<text x="81.5" y="194.3">SPECIFIED</text>
<text x="81.5" y="197.4">FOR WATERJET PROFILES, LEAVE STOCK AND</text>
<text x="81.5" y="200.6">POST-MACHINE TO FINAL SURFACE</text>
<text x="44.2" y="210.4">5</text>
<text x="94.6" y="210.3">4</text>
<text x="143.1" y="210.4">3</text>
<text x="193.2" y="210.3">2</text>
<text x="245.4" y="210.6">1</text>
</g>
<text font-size="3" x="14" y="213.5">SOLIDWORKS Educational Product. For Instructional Use Only.</text>
<text font-size="2.8" x="203.8" y="193.5">UW -MADISON PART NUMBER</text>
</svg>
